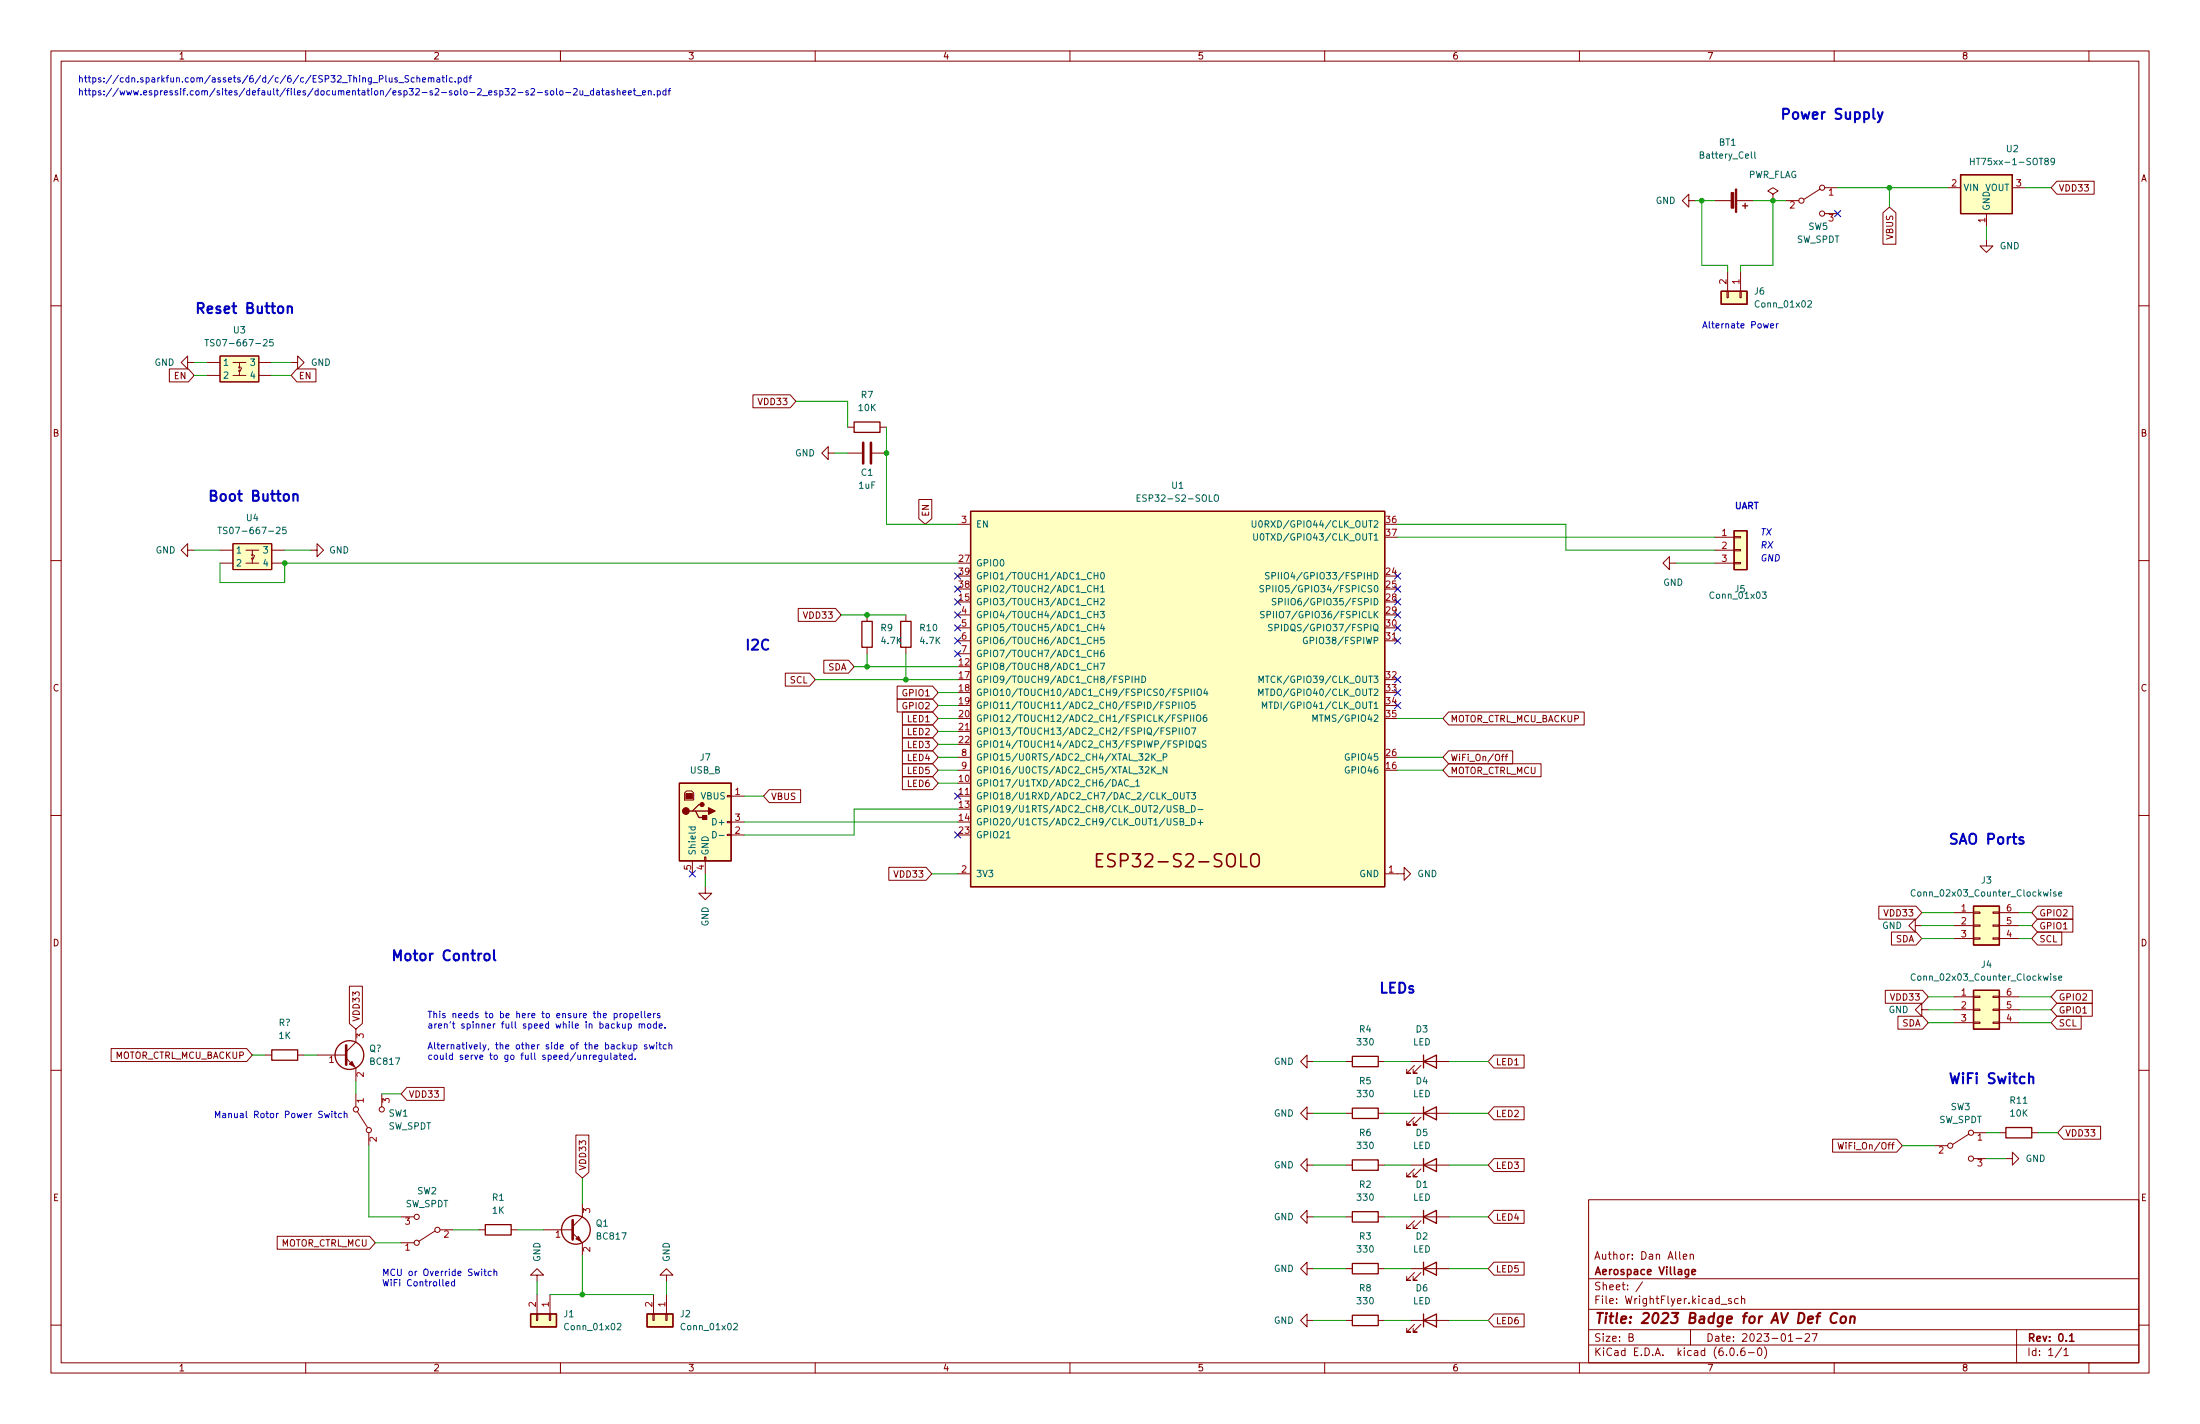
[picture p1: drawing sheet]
<svg xmlns="http://www.w3.org/2000/svg" width="432mm" height="279mm" viewBox="0 0 432 279" stroke-linecap="round" stroke-linejoin="round" font-family="sans-serif">
<g fill="none" stroke="#840000" stroke-width=".2">
<path d="M10 10h411.8v259.4h-411.8zM12 12h407.8v255.4h-407.8zM60 10v2M110 10v2M160 10v2M210 10v2M260 10v2M310 10v2M360 10v2M410 10v2M331.5 39.4v-1.3l-1.3 1.3 1.3 1.2v-1.2h1.2M336.5 39.4h3.4"/>
<path d="M340.9 39.4h3.3M348 38.1l1-.6-1-.7-1 .7 1 .6v1.3M348 39.4h.1M350.5 39.4h2.6M357.3 37.1l-3.2 2M358.1 36.8h2.6M382.3 36.8h2.5M395 36.8h2.5M403.7 35.6h7.3v2.5h-7.3l-1.1-1.3zM10 60h2M339 57.2h.2v1.2h-.2zM339.1 53.3v3.9"/>
<path d="M341.5 57.2h.3v1.2h-.3zM341.6 53.3v3.9M358.1 41.9h2.6M369.6 41.8l1.2-1.2 1.3 1.2v6.1h-2.5zM389.9 47v1.3h1.3l-1.3 1.2-1.3-1.2h1.3M389.9 41.9v2.6M419.8 60h2M33.2 72.4h3.8l1.1 1.3-1.1 1.2h-3.8zM36.8 71.1v-1.2l-1.2 1.2 1.2 1.3v-1.3h1.3M40.6 73.7h2.6M40.6 71.1h2.6M43.2 69.9h7.6v5h-7.6z"/>
<path d="M45.7 73.7h2.6M45.7 71.1h2.6M47 72.9v.8M47 71.1v.8M47.4 72.1l-.2 .6M50.8 73.7h2.5M50.8 71.1h2.5M57.1 71.1h1.3v-1.2l1.3 1.2-1.3 1.3v-1.3M58.3 72.4h3.7v2.5h-3.7l-1.2-1.2zM147.8 77.5h7.3l1.1 1.2-1.1 1.3h-7.3zM162.6 88.9v-1.3l-1.3 1.3 1.3 1.3v-1.3h1.2M166.4 83.8h1.2"/>
<path d="M166.4 88.9h2.8M171.2 88.9h2.8M172.7 83.8h1.3M180.3 98h2.6v3.8l-1.3 1.1-1.3-1.1zM10 110h2M36.8 108v-1.3l-1.2 1.3 1.2 1.2v-1.2h1.3M43.2 110.5h2.5M43.2 108h2.5M45.7 106.7h7.6v5.1h-7.6zM48.3 110.5h2.5M48.3 108h2.5M49.5 109.8v.7"/>
<path d="M49.5 108v.8M50 109l-.3 .6M53.3 110.5h2.6M53.3 108h2.6M61 108h1.2v-1.3l1.3 1.3-1.3 1.2v-1.2M156.7 119.4h7.3l1.1 1.3-1.1 1.2h-7.3zM188 102.9h2.5M327.7 110.5v-1.3l-1.3 1.3 1.3 1.3v-1.3h1.2M336.5 110.5h3.9M336.5 108h3.9M336.5 105.4h3.9M340.4 110.4h1.2v.2h-1.2z"/>
<path d="M340.4 107.8h1.2v.3h-1.2zM340.4 105.3h1.2v.2h-1.2zM419.8 110h2M154.1 132.1h4.8l1.1 1.3-1.1 1.2h-4.8zM161.7 129.5h4.8l1.1 1.3-1.1 1.3h-4.8zM170.2 120.7v1.2M170.2 127v1.3M176.1 134.6h6.9l1.1 1.3-1.1 1.3h-6.9zM176.1 137.2h6.9l1.1 1.2-1.1 1.3h-6.9zM177.1 139.7h5.9l1.1 1.3-1.1 1.2h-5.9zM177.8 120.7v1.2M177.8 127v1.3"/>
<path d="M188 125.7h2.5M188 120.7h2.5M188 123.2h2.5M188 128.3h2.5M271.8 125.7h2.5M284.3 139.7h26.6v2.5h-26.6l-1.1-1.2zM10 160h2M134.7 155.2h1.1l.3 .4v1.4h-1.7v-1.4zM142.7 156.1h.8v.2h-.8zM143.5 156.2h2.5M151 154.9h6.1v2.6h-6.1l-1.1-1.3zM177.1 152.4h5.9l1.1 1.3-1.1 1.2h-5.9z"/>
<path d="M177.1 149.9h5.9l1.1 1.2-1.1 1.3h-5.9zM177.1 142.2h5.9l1.1 1.3-1.1 1.3h-5.9zM177.1 144.8h5.9l1.1 1.3-1.1 1.2h-5.9zM177.1 147.3h5.9l1.1 1.3-1.1 1.3h-5.9zM188 156.2h2.5M188 143.5h2.5M188 148.6h2.5M188 151.1h2.5M284.3 147.3h12.6v2.6h-12.6l-1.1-1.3zM284.3 149.9h18.2v2.5h-18.2l-1.1-1.3zM294.7 148.4h.5M295.2 148l-.3 .2v1.1"/>
<path d="M295.4 148.4h.5M295.9 148l-.3 .2v1.1M419.8 160h2M135.9 168.9v2.6M138.3 168.1h.3v.8h-.3zM138.4 174v1.3h1.3l-1.3 1.2-1.2-1.2h1.2M138.4 168.9v2.6M142.7 163.7h.8v.3h-.8zM142.7 161.2h.8v.2h-.8zM143.5 163.8h2.5M143.5 161.3h2.5M174.5 170.2h7.3l1.1 1.3-1.1 1.2h-7.3z"/>
<path d="M188 171.5h2.5M271.8 171.5h3.8v-1.3l1.3 1.3-1.3 1.2v-1.2M368.8 177.8h7.3l1.1 1.3-1.1 1.2h-7.3zM383.5 179.1h3.8M387.3 178.9h1.3v.3h-1.3zM391.2 178.9h1.2v.3h-1.2zM392.4 179.1h3.8M399.9 177.8h6.9v2.5h-6.9l-1.1-1.2zM68.6 193.5h2.5v7.3l-1.3 1.1-1.2-1.1zM370 194.3h7.3l1.2 1.3-1.2 1.3h-7.3zM371.2 182.9h4.9l1.1 1.3-1.1 1.2h-4.9zM372.5 199.4h4.8l1.2 1.3-1.2 1.2h-4.8z"/>
<path d="M375.9 181.6v-1.3l-1.3 1.3 1.3 1.3v-1.3h1.3M377.2 198.1v-1.2l-1.3 1.2 1.3 1.3v-1.3h1.3M383.5 195.6h3.8M383.5 198.1h3.8M383.5 181.6h3.8M383.5 184.2h3.8M387.3 198h1.3v.2h-1.3zM387.3 195.5h1.3v.2h-1.3zM387.3 184h1.3v.3h-1.3zM387.3 181.5h1.3v.2h-1.3zM391.2 198h1.2v.2h-1.2zM391.2 195.5h1.2v.2h-1.2z"/>
<path d="M391.2 184h1.2v.3h-1.2zM391.2 181.5h1.2v.2h-1.2zM392.4 195.6h3.8M392.4 198.1h3.8M392.4 181.6h3.8M392.4 184.2h3.8M399.9 182.9h4.8v2.5h-4.8l-1.1-1.2zM399.9 180.3h6.9v2.6h-6.9l-1.1-1.3zM403.7 196.8h7v2.6h-7l-1.1-1.3zM403.7 194.3h7v2.6h-7l-1.1-1.3zM403.7 199.4h4.8v2.5h-4.8l-1.1-1.2zM10 210h2"/>
<path d="M21.8 205.7h26.6l1.1 1.3-1.1 1.3h-26.6zM52.1 207h1.2M58.4 207h1.3M62.2 207h5.7M67.9 207.6l1.9 2v2.5M69.8 201.9v2.6l-1.9 1.9M69.8 214.6v2.6M70.1 218.1l2 3.1M74.9 214.6v2.6M79.9 213.4h7.3v2.5h-7.3l-1.2-1.3zM256.5 218.4v-1.2l-1.2 1.2 1.2 1.3v-1.3h1.3M256.5 208.3v-1.3l-1.2 1.3 1.2 1.3v-1.3h1.3"/>
<path d="M264.2 208.3h1.2M264.2 218.4h1.2M270.5 208.3h1.3M270.5 218.4h1.3M276.9 208.3h7.6M276.9 218.4h7.6M277.6 219.2l-1.5 1.5h.8h-.8v-.7M277.6 209l-1.5 1.6h.8h-.8v-.8M278.9 219.2l-1.5 1.5h.7h-.7v-.7M278.9 209l-1.5 1.6h.7h-.7v-.8M293.2 207h5.9v2.6h-5.9l-1.1-1.3zM293.2 217.2h5.9v2.5h-5.9l-1.1-1.3z"/>
<path d="M383.5 200.7h3.8M387.3 200.5h1.3v.3h-1.3zM391.2 200.5h1.2v.3h-1.2zM392.4 200.7h3.8M419.8 210h2M72.4 222.3v2.5M78.7 238.8h2.6M113 222.7h2.6v7.3l-1.3 1.1-1.3-1.1zM114.3 236.2v2.6l-1.9 1.9M256.5 228.6v-1.3l-1.2 1.3 1.2 1.3v-1.3h1.3M256.5 238.8v-1.3l-1.2 1.3 1.2 1.2v-1.2h1.3M264.2 228.6h1.2"/>
<path d="M264.2 238.8h1.2M270.5 228.6h1.3M270.5 238.8h1.3M276.9 228.6h7.6M276.9 238.8h7.6M277.6 229.4l-1.5 1.5h.8h-.8v-.8M277.6 239.5l-1.5 1.5h.8h-.8v-.7M278.9 229.4l-1.5 1.5h.7h-.7v-.8M278.9 239.5l-1.5 1.5h.7h-.7v-.7M293.2 237.5h5.9v2.5h-5.9l-1.1-1.2zM293.2 227.3h5.9v2.6h-5.9l-1.1-1.3zM311.8 235.4h108v32h-108z"/>
<path d="M359.7 223.5h12.6l1.1 1.3-1.1 1.3h-12.6zM360.7 224.2l.4 1.3 .2-1 .2 1 .3-1.3M379.7 224.8h2.6M386.5 222.5l-3.2 2M387.3 222.3h2.6M387.3 227.3h2.6M392.4 222.3h1.3M393.7 227.3h1.3v-1.2l1.2 1.2-1.2 1.3v-1.3M398.8 222.3h1.2M405 221h7.3v2.5h-7.3l-1.1-1.2zM10 260h2M54.4 242.6h18.1l1.2 1.2-1.2 1.3h-18.1z"/>
<path d="M78.7 243.8h2.6M85.3 241.6l-3.1 2M86.4 241.3h2.5M94 241.3h1.2M100.3 241.3h1.3M105.3 257.8h.2v1.3h-.2zM105.4 250.2h1.3l-1.3-1.3-1.3 1.3h1.3v1.3M105.4 254v3.8M106.7 241.3h5.7M107.8 257.8h.3v1.3h-.3zM107.9 254v3.8M112.4 241.9l1.9 1.9v2.6"/>
<path d="M128.1 257.8h.3v1.3h-.3zM128.3 254v3.8M130.7 257.8h.2v1.3h-.2zM130.8 250.2h1.3l-1.3-1.3-1.3 1.3h1.3v1.3M130.8 254v3.8M256.5 259.1v-1.3l-1.2 1.3 1.2 1.3v-1.3h1.3M256.5 248.9v-1.2l-1.2 1.2 1.2 1.3v-1.3h1.3M264.2 259.1h1.2M264.2 248.9h1.2M270.5 259.1h1.3M270.5 248.9h1.3M276.9 259.1h7.6"/>
<path d="M276.9 248.9h7.6M277.6 259.8l-1.5 1.6h.8h-.8v-.8M277.6 249.7l-1.5 1.5h.8h-.8v-.8M278.9 259.8l-1.5 1.6h.7h-.7v-.8M278.9 249.7l-1.5 1.5h.7h-.7v-.8M293.2 257.8h5.9v2.6h-5.9l-1.1-1.3zM293.2 247.6h5.9v2.6h-5.9l-1.1-1.3zM311.8 256.9h108M311.8 250.9h108M322.4 251.5l-1.3 1.9M329.7 245.6v1.3l.2 .2M330.4 246.6l.7-.2-.1-.3h-.4l-.2 .2v.7h.6"/>
<path d="M331.7 246.2l.2-.1h.4l.1 1M331.7 246.1v1M337.8 255.9h1.1M339.8 254.9l-.4-.1-.2 .2 .1 .2 .5 .2v.3h-.6M341.2 254.9l-.5-.1-.3 .3 .2 .6h.6M341.8 254.9l.2-.1 .4 .1v.9M341.8 254.3v1.5M419.8 260h2M60 267.4v2M110 267.4v2M160 267.4v2M210 267.4v2"/>
<path d="M260 267.4v2M310 267.4v2M311.8 263.9h108M311.8 260.9h108M319.7 262.4l.7-.1 .1-.2-.1-.4h-.7v1.5h.6l.3-.3a.39 .39 0 0 0-.4-.5M331.8 260.9v3M339.7 264.5h.2a.8 .8 0 0 1 .5 .7 .8 .8 0 0 1-.5 .8 1 1 0 0 1-.2-1.5zM341 265.8v.2M342.4 264.5a.59 .59 0 0 0-.7 .6v.6l.1 .2 .4 .1 .2-.2 .1-.5-.1-.2-.5-.1-.2 .3M343.2 265.4h1.1M345.1 264.6l.2-.1a.8 .8 0 0 1 .5 .7 .8 .8 0 0 1-.5 .8l-.2-.2-.2-.4zM346.3 264.3a1.72 1.72 0 0 1 0 2.2"/>
<path d="M351 263.2h.9M352.5 262.6h1.2M354.3 261.8l.6-.1 .3 .4-1 1.1h1M355.7 261.7h1l-.7 1.5M360 267.4v2M395.8 260.9v6.5M404.7 264.4l-1.3 1.9M405.1 264.9l.4-.4v1.5M405.1 266h.8M410 267.4v2"/>
<circle cx="353.6" cy="39.4" r=".51"/>
<circle cx="357.6" cy="36.8" r=".51"/>
<circle cx="357.6" cy="41.9" r=".51"/>
<circle cx="47" cy="72.8" r=".15"/>
<circle cx="47" cy="72.1" r=".15"/>
<circle cx="49.5" cy="109.6" r=".15"/>
<circle cx="49.5" cy="108.9" r=".15"/>
<circle cx="69.9" cy="217.7" r=".51"/>
<circle cx="74.9" cy="217.7" r=".51"/>
<circle cx="72.4" cy="221.7" r=".51"/>
<circle cx="81.8" cy="238.8" r=".51"/>
<circle cx="382.8" cy="224.8" r=".51"/>
<circle cx="386.8" cy="222.3" r=".51"/>
<circle cx="386.8" cy="227.3" r=".51"/>
<circle cx="81.8" cy="243.8" r=".51"/>
<circle cx="85.9" cy="241.3" r=".51"/>
</g>
<path d="M332.1 249.6l.7-.2-.1-.2-.4-.1-.2 .2v.7h.6M406.2 262.1l.4-.4v1.5M406.2 263.2h.9" fill="none" stroke="#840000" stroke-width=".3"/>
<path d="M357.3 257.6l-.4 .1-.1 .2-.2 1.7M360.6 257.8a.88 .88 0 0 0-1 0 .88 .88 0 0 0-.3 .9 .69 .69 0 0 0 .3 .8 .69 .69 0 0 0 .8-.1M361.4 258.5a.52 .52 0 0 1 .5-.2 .52 .52 0 0 1 .4 .4v.5a.55 .55 0 0 1-.6 .4 .55 .55 0 0 1-.5-.4zM363.2 258.5a.49 .49 0 0 1 .9 .1l-.2 1M363.2 258.3l-.1 1.3" fill="none" stroke="#840000" stroke-width=".4"/>
<g fill="#ffffc2" stroke="#ffffc2" stroke-width=".2">
<path d="M387.3 194.3h5.1v7.6h-5.1z"/>
<path d="M387.3 177.8h5.1v7.6h-5.1z"/>
<path d="M43.2 69.9h7.6v5h-7.6z"/>
<path d="M45.7 106.7h7.6v5.1h-7.6z"/>
<path d="M133.3 153.7h10.2v15.2h-10.2z"/>
<path d="M190.5 100.3h81.3v73.7h-81.3z"/>
<path d="M340.4 104.1h2.5v7.7h-2.5z"/>
<path d="M384.8 34.3h10.2v7.6h-10.2z"/>
<path d="M104.1 257.8h5.1v2.6h-5.1z"/>
<path d="M337.8 57.2h5.1v2.5h-5.1z"/>
<path d="M127 257.8h5.1v2.6h-5.1z"/>
</g>
<g fill="none" stroke="#840000" stroke-width=".25">
<path d="M342.5 39.9v1M384.8 34.3h10.2v7.6h-10.2zM337.8 57.2h5.1v2.5h-5.1zM342 40.4h1M167.6 82.8h5.1v2h-5.1zM190.5 100.3h81.3v73.7h-81.3zM340.4 104.1h2.5v7.7h-2.5zM169.2 121.9h2v5.1h-2zM176.8 121.9h2v5.1h-2zM133.3 153.7h10.2v15.2h-10.2zM135.9 159.1h.6l.7 1.3h1.2M136.5 159.1h2.6"/>
<path d="M137.8 157.9h-.6l-1.3 1.2h-.6M387.3 177.8h5.1v7.6h-5.1zM387.3 194.3h5.1v7.6h-5.1zM53.3 206h5.1v2h-5.1zM265.4 207.3h5.1v2h-5.1zM265.4 217.4h5.1v2.1h-5.1zM279.4 218.4l2.5-1.2v2.5zM279.4 208.3l2.5-1.3v2.6zM279.4 207v2.6M279.4 217.2v2.5M265.4 227.6h5.1v2h-5.1zM265.4 237.7h5.1v2.1h-5.1z"/>
<path d="M279.4 228.6l2.5-1.3v2.6zM279.4 238.8l2.5-1.3v2.5zM279.4 227.3v2.6M279.4 237.5v2.5M393.7 221.2h5.1v2.1h-5.1zM95.2 240.3h5.1v2h-5.1zM104.1 257.8h5.1v2.6h-5.1zM127 257.8h5.1v2.6h-5.1zM265.4 258.1h5.1v2h-5.1zM265.4 247.9h5.1v2h-5.1zM279.4 259.1l2.5-1.3v2.6zM279.4 248.9l2.5-1.2v2.5z"/>
<path d="M279.4 247.7v2.5M279.4 257.8v2.6"/>
<circle cx="68.6" cy="207" r="2.82"/>
<circle cx="113" cy="241.3" r="2.82"/>
</g>
<g fill="none" stroke="#006464" stroke-width=".2">
<path d="M344.4 29.8v1.1l.2 .2M386.7 31.1v1.2M386.7 31.7h.8M403.3 31.6l-.3 .2h-.3l-.2-.2 .1-.4 .4-.1 .3 .2-.1 .7-.2 .3h-.3M354.8 59.1l.5-.1 .3 .4-.8 .9h.8M40.2 66.6h.7M40.6 66.6v1.3M53.6 66.6h-.6l-.1 .6 .2-.1 .4 .1 .1 .1v.5l-.2 .1-.5-.1M223.2 97.7h.4M223.8 97.1h-.6v1.3h.6M238.5 97.2l.1-.1a.43 .43 0 0 1 .6 .4v.4a.42 .42 0 0 1-.5 .5 .42 .42 0 0 1-.4-.5zM42.8 103.4h.7"/>
<path d="M43.1 103.4v1.3M56.1 103.4h-.6v.6l.1-.1 .5 .1 .1 .2-.1 .4-.2 .1-.4-.1M214.8 118h.7M214.8 114.9v1.2M214.8 115.5h.7M214.8 112.9h.7M215.5 112.3v1.3M215.5 114.9v1.2M215.5 117.4v1.3M215.5 120v1.2M216 120h.8l-.5 .4 .4 .2v.5l-.2 .1-.5-.1M216 117.5l.5-.1 .3 .4-.8 .9h.8"/>
<path d="M216 115.2l.4-.3v1.2M216 116.1h.8M216.1 112.5l.2-.2a.68 .68 0 0 1 .5 .7 .68 .68 0 0 1-.5 .6l-.3-.5zM245.8 102.2v1l.2 .2h.4l.1-.2v-1M246.1 104.7v1l.2 .3 .4-.1 .1-.2v-1M247.2 102.3l.1-.1a.68 .68 0 0 1 .5 .6 .68 .68 0 0 1-.5 .6l-.3-.4zM247.5 104.8l.1-.1a.68 .68 0 0 1 .5 .6 .68 .68 0 0 1-.5 .7l-.3-.5zM248 114.9h-.5l-.2 .1v.4l.6 .2 .1 .3-.2 .2h-.5M248.6 115.5h.6v-.5l-.6-.1v1.2M249.1 112.4l-.5-.1-.2 .2v.3l.6 .3 .1 .3-.2 .2-.5-.1M249.6 113l.6-.1 .1-.4-.7-.2v1.3M250.4 117.5l-.5-.1-.1 .1v.4l.5 .2 .1 .3-.2 .3-.5-.1"/>
<path d="M251 118.1l.6-.1v-.5l-.6-.1v1.3M345.9 116.1h.8l-.5 .5 .4 .1v.6l-.2 .1-.5-.1M214.8 130.7h.7M214.8 120.6h.7M214.8 123.1h.7M214.8 125.6h.7M214.8 128.2h.7M215.5 122.5v1.3M215.5 125v1.3M215.5 127.6v1.2M215.5 130.1v1.3M216 130.1h.8l-.5 1.3"/>
<path d="M216.3 122.4l-.3 .9h.8M216.6 127.6h-.3l-.2 .3-.1 .7 .3 .2 .4-.1 .1-.4-.2-.2h-.3l-.3 .2M216.6 122.9v.9M216.7 125h-.6l-.1 .6 .2-.1 .4 .1 .2 .2-.1 .4-.2 .1-.5-.1M222.2 132.7v1.2M222.8 132.7v1.2M222.8 133.3h.7M223.5 132.7v1.2M224.1 132.7a.64 .64 0 0 1 .8 .6 .64 .64 0 0 1-.8 .6zM230.1 138.4l.6-.1 .1-.4-.7-.2v1.3M231.4 137.7v1.3M232 137.7v1.3"/>
<path d="M232.5 135.9l.6-.1 .1-.5-.7-.1v1.3M232.6 137.9l.2-.2a.43 .43 0 0 1 .6 .5v.4a.42 .42 0 0 1-.4 .4 .42 .42 0 0 1-.5-.4zM233.8 135.2v1.3M234.4 135.2v1.3M234.5 137.7h-.6v.6l.1-.1 .5 .1 .1 .2-.1 .4-.2 .1-.4-.1M235.1 135.3l.2-.1a.43 .43 0 0 1 .5 .4v.4a.42 .42 0 0 1-.4 .5 .42 .42 0 0 1-.4-.5zM236.6 135.1l-.3 .9h.8M236.9 135.6v.9M247 136.5v-1.3l.5 .9 .4-.9v1.3M247.1 133.9v-1.2l.4 .9 .4-.9v1.2M247.8 139v-1.3l.4 .9 .4-.9v1.3M248.1 120h-.5l-.1 .1v.3l.5 .3 .1 .3-.2 .2h-.5"/>
<path d="M248.3 135.2h.7M248.4 132.7h.7M248.7 120.6h.6v-.5l-.6-.1v1.2M249 137.7h.8M249.7 122.6l-.5-.1-.2 .1v.4l.6 .2 .1 .3-.2 .3-.5-.1M250.2 123.2l.7-.1v-.5l-.7-.1v1.3M256.5 125.1a.59 .59 0 0 0-.7 .6 .59 .59 0 0 0 .7 .5l.1-.4h-.2M221.5 153.1a.6 .6 0 0 0-.9 .4 .6 .6 0 0 0 .6 .7l.3-.1M221.7 154.4h1M222.9 153.3l.4-.3v1.2M222.9 154.2h.7M226.1 147.9v1.3"/>
<path d="M226.1 150.4v1.3M226.2 148.4l.6 .8M226.2 151l.6 .7M226.8 147.9l-.7 .7M226.8 150.4l-.7 .8M227 149.3h1M227 151.8h1M228.3 148.6l.6-.1 .1-.5-.7-.1v1.3M229 150.4v1.3l-.7-1.3v1.3M230.2 143.5l.6-.1v-.5l-.6-.1v1.3M230.4 155.7l.2-.2a.43 .43 0 0 1 .5 .4v.5a.42 .42 0 0 1-.4 .4 .42 .42 0 0 1-.4-.4zM231.1 158.1h-.5l-.2 .1v.3l.6 .3 .1 .3-.3 .2h-.4"/>
<path d="M231.4 142.8v1.3M231.6 158.7l.6-.1v-.4l-.6-.1v1.2h.5l.3-.4-.3-.2M231.7 155.5v1l.2 .3 .4-.1 .1-.2v-1M232.1 142.8v1.3M232.4 140.9h.6l.1-.5-.7-.1v1.2M232.6 159.4h1M232.8 142.9l.1-.1a.43 .43 0 0 1 .5 .4v.5a.42 .42 0 0 1-.4 .4 .42 .42 0 0 1-.4-.4zM232.8 155.5h.8M232.8 145.4v1.2M233.2 155.5v1.3M233.4 145.4a.64 .64 0 0 1 .8 .6 .64 .64 0 0 1-.8 .6zM233.7 140.3v1.2"/>
<path d="M233.9 155.5h.8l-.5 .5 .4 .1v.6l-.2 .1-.5-.1M233.9 158.1a.64 .64 0 0 1 .7 .6 .64 .64 0 0 1-.7 .6zM233.9 142.8h.8l-.5 1.3M234.3 140.3v1.2M234.8 145.4h.2a.43 .43 0 0 1 .5 .4v.4a.42 .42 0 0 1-.4 .4 .42 .42 0 0 1-.4-.4zM234.9 140.5l.2-.2a.43 .43 0 0 1 .6 .4v.4a.42 .42 0 0 1-.4 .5 .42 .42 0 0 1-.5-.5zM234.9 146.3l.7 .4M235.1 158.8h1M236.7 145.4h-.5l-.2 .1v.3l.6 .3 .1 .3-.2 .2h-.5M236.8 140.3h-.4l-.2 .3v.7l.2 .2 .4-.1 .1-.4-.1-.2h-.4l-.2 .2M257.7 141.5v-1.2l.4 .9 .4-.9v1.2M135.2 162.3h1.3"/>
<path d="M135.7 162.3l-.1 .3 .3 .3 .5-.2v-.4M139.9 163.1a.64 .64 0 0 1 .7 .7 .64 .64 0 0 1-.7 .6zM141.1 163.9h1M197.5 164.4h.7M231.6 161.2l.6-.1v-.4l-.6-.1v1.3h.5l.3-.5-.3-.2M232.6 162h1M233.9 160.6a.64 .64 0 0 1 .7 .6 .64 .64 0 0 1-.7 .7zM235.1 161.4h1M235.6 160.9v1M375.9 174.7a.6 .6 0 0 0-.8 .4 .6 .6 0 0 0 .5 .7l.3-.1M403.5 175h-.3l-.2 .2 .1 .2 .4 .1v.3h-.5M404.1 175.4l.6-.1-.1-.3h-.3l-.2 .2v.6h.5"/>
<path d="M375.9 191.2a.6 .6 0 0 0-.8 .4 .6 .6 0 0 0 .5 .7l.3-.1M403.5 191.6l-.3-.1-.2 .2 .1 .2 .4 .1v.3h-.5M404.1 191.9l.6-.1-.1-.2-.3-.1-.2 .2v.6h.5M121.2 259.8l.4-.1 .3 .3-.8 .9h.8M144 259.8l.5-.1 .2 .3-.7 .9h.7"/>
</g>
<g fill="#840000" stroke="#840000" stroke-width=".25">
<path d="M139.1 158.5l1.2 .6-1.2 .7z"/>
<path d="M137.9 160h.8v.8h-.8z"/>
<circle cx="134.6" cy="159.1" r=".63"/>
<circle cx="137.8" cy="157.9" r=".38"/>
</g>
<g fill="#840000" stroke="#840000" stroke-width=".2">
<path d="M134.6 155.7h1.3v1h-1.3z"/>
<path d="M68.6 208.8l.5-.5 .5 1z"/>
<path d="M340.6 37.1h.3v4.6h-.3z"/>
<path d="M339.8 37.8h.5v3h-.5z"/>
<path d="M113 243.1l.5-.5 .5 1z"/>
</g>
<path d="M215.2 168.7h.9M216.4 167.5h-1.2v2.6h1.2M245.6 167.9a.85 .85 0 0 1 1-.4 .85 .85 0 0 1 .6 .9v.8a.85 .85 0 0 1-.9 .9 .85 .85 0 0 1-.8-.9z" fill="none" stroke="#840000" stroke-width=".32"/>
<path d="M169.4 86.9v4M170.9 86.9v4M67.9 205.1v3.8M112.4 239.4v3.8" fill="none" stroke="#840000" stroke-width=".51"/>
<g fill="none" stroke="#0000c2" stroke-width=".2">
<path d="M75.7 14.8v1.1l.2 .2M76.4 15.3l.1 .7 .3 .1 .1-.1M76.9 15.3v.8M78 15.3h-.3l-.2 .1v.2l.5 .1v.3h-.5M78.3 16.2h.9M80.2 14.9l-.5-.1-.2 .3 .1 .3 .5 .2v.4l-.1 .1-.5-.1M81.3 15.3h-.4l-.2 .2 .1 .5h.5M81.8 15.4l.2-.1h.3l.1 .8M81.8 14.8v1.3M82.9 15.7l.6-.1v-.3h-.4l-.2 .1 .1 .6h.5M84.1 15.4l.2-.1h.3v.8M84.1 15.3v.8"/>
<path d="M84.6 15.4l.2-.1h.3l.1 .8M85.8 15.3h.5v.8M86.3 15.6h-.4l-.2 .2 .2 .3 .4-.1M86.7 15.3h.5M86.9 14.8v1.1l.3 .2M87.6 14.8v.2M87.6 15.3v.8M88.8 15.3h-.4l-.2 .2 .1 .5h.5M89.3 16v.1M89.9 15.3h.4l.2 .2-.1 .5h-.5M89.9 15.3v1.2M91.6 15.3h-.3l-.3 .2 .2 .5h.4"/>
<path d="M91.6 14.8v1.3M92.1 15.3h.4M92.5 14.8l-.3 .2v1.1M104.2 17.5l.5-.1 .2 .3-.7 .9h.7M105.5 18.2h1M107.5 17.9l-.3-.1-.2 .2 .1 .2 .4 .1v.3h-.5M108.1 17.9l.3-.1 .3 .2v.4l-.3 .2h-.3l-.1-.2zM109.2 17.4v1.1l.2 .1M110 17.9l.3-.1 .2 .2v.4l-.2 .2-.5-.2zM111.1 18.2h.9M112.6 17.5l.4-.1 .3 .3-.8 .9h.8M113.8 17.8l.1 .8h.3l.2-.1"/>
<path d="M114.4 17.8v.8M114.7 18.8h.9M116.5 17.9l-.4-.1-.2 .2 .1 .6h.5M116.5 17.4v1.2M117.1 17.9h.5v.7M117.6 18.1l-.4 .1-.2 .1 .2 .3h.4M118.1 17.8h.4M118.2 17.4v1.1l.3 .1M119 17.9h.5v.7M119.5 18.1l-.4 .1-.2 .1 .2 .3h.4M120.5 17.9l-.3-.1-.1 .2v.2l.4 .1v.3h-.4M121.1 17.9l.2-.1 .3 .1 .1 .7"/>
<path d="M121.1 17.4v1.2M122.2 18.2l.6-.1v-.2l-.4-.1-.2 .2 .1 .6h.5M123.3 18.2l.6-.1v-.2l-.4-.1-.2 .2 .1 .6h.5M124.3 17.8h.5M124.5 17.4v1.1l.3 .1M124.9 18.8h1M126.1 18.2l.6-.1v-.2l-.4-.1-.2 .2 .1 .6h.5M127.3 17.9l.1-.1 .3 .1 .1 .7M127.3 17.8v.8M128.4 18.5v.1M129 17.9l.4-.1 .2 .2-.1 .6h-.5M129 17.8v1.3"/>
<path d="M130.7 17.9l-.4-.1-.2 .2 .1 .6h.5M130.7 17.4v1.2M131.1 17.8h.5M131.6 17.4l-.3 .2v1M347.5 63.9l.6-.1v-.2l-.4-.1-.2 .2 .1 .6h.5M348.7 63.5v.9M349 63.5l-.3 .3M120.5 198.9l.4-.1 .2 .3-.1 .5h-.5M121.7 198.8v.9M122.1 198.8l-.4 .3M122.5 198.9l.3-.1 .3 .3v.3l-.3 .3-.4-.3zM123.6 198.9l.4-.1 .2 .3-.1 .5h-.5"/>
<path d="M123.6 198.8v1.3M124.7 199.3l.6-.2v-.2l-.4-.1-.2 .2 .1 .6h.5M125.9 198.4v1.1l.1 .2M126.5 198.4v1.1l.2 .2M127.1 199.3l.6-.2v-.2l-.4-.1-.2 .2 .1 .6h.5M128.3 198.8v.9M128.6 198.8l-.3 .3M129.5 198.9l-.3-.1-.2 .2 .1 .2 .4 .1v.3h-.5M63.7 218.5l.2 .8 .3-.6 .2 .6 .3-.8M65.1 218v.2M65.1 218.5v.8M65.6 218.5h.5"/>
<path d="M65.8 218v1.1l.3 .2M67 218.5h-.3l-.3 .2 .1 .5h.5M67.6 218.6l.5-.1v.8M67.6 218v1.3M116.4 207.4l.6-.1v-.2l-.4-.1-.2 .2 .1 .6h.5M118.1 207v1.1l-.2 .2-.3-.1M118.1 207.1l-.3-.1-.3 .3 .1 .5h.5M118.7 207l.1 .8 .5-.1M119.3 207v.9M119.9 206.6v1.1l.2 .2M120.5 207.1h.5l.1 .8M121.1 207.3l-.4 .1-.2 .2 .2 .3 .4-.1"/>
<path d="M121.1 200.5v1.2M121.3 201.3l.3 .4M121.5 207h.5M121.6 200.9l-.5 .5M121.7 206.6v1.1l.3 .2M122.2 200.9v.8l.5-.1M122.2 204.6v1.2M122.4 207.4l.6-.1-.1-.2-.4-.1-.1 .2v.6h.5M122.4 205.3l.3 .5M122.7 200.9v.8M122.7 205l-.5 .5M123.3 205v.8l.5-.1"/>
<path d="M123.3 200.9h.4l.2 .2-.1 .6h-.5M123.3 200.9v1.3M123.8 205v.8M124.1 207.1l-.4-.1-.3 .3 .2 .5h.5M124.1 206.6v1.3M124.4 205h.4l.2 .2-.1 .6h-.5M124.4 205v1.2M124.7 207.7v.2M125.4 201l.5-.1 .1 .8M125.4 200.9v.8M126 201.1l.2-.2h.3v.8M127 205h-.3l-.2 .2v.1l.5 .2v.3h-.5"/>
<path d="M127.2 200.9h.3l.2 .2v.4l-.2 .2-.4-.2zM127.4 205l.3 .8 .2-.6 .3 .6 .2-.8M128.8 200.9h-.3l-.3 .2 .1 .6h.5M128.8 200.5v1.2M128.9 204.6v.1M128.9 205v.8M129.3 205h.5M129.4 201.3l.6-.1-.1-.3h-.3l-.2 .2v.6h.5M129.5 204.6v1l.3 .2M130.5 201.6v.1M130.8 205h-.4l-.2 .2 .1 .6h.5M131.3 205.1l.5-.1 .1 .8"/>
<path d="M131.3 204.6v1.2M87.5 251.9l.6-.1v-.3h-.4l-.2 .2 .1 .6h.5M89.2 251.5h-.3l-.3 .2 .1 .6h.5M89.2 251.1v1.2M94.5 249v.1M94.5 249.4v.9M95 249.4h.4M95.1 249v1.1l.3 .2M96.4 249.5l-.3-.1-.3 .3 .1 .5h.5M97 249.5h.4l.1 .8M97 249v1.3"/>
</g>
<path d="M368.6 22l.4 1.3M369.5 22l-.7 1.8-.2 .2M56.5 60.3a.5 .5 0 0 1 .8 .1v1M56.5 60.1v1.3M57.6 97.1a.5 .5 0 0 1 .8 .1v1.1M57.6 96.9v1.4M397.1 164.3l-.5-.1-.3 .3 .1 .3 .7 .2v.5h-.8M77.3 188.4v-2l.7 1.5 .7-1.5v2M398.2 211.4a.5 .5 0 0 1 .9 .1v1.1" fill="none" stroke="#0000c2" stroke-width=".4"/>
<g fill="none" stroke="#009600" stroke-width=".2">
<path d="M332.7 39.4h3.8M334 39.4v12.7h5.1v1.2M344.2 39.4h6.3M348 39.4v12.7h-6.4v1.2M360.7 36.8h21.6M370.8 36.8v3.8M397.5 36.8h5.1M389.9 44.5v2.5M38.1 73.7h2.5M38.1 71.1h2.5M53.3 73.7h3.8M53.3 71.1h3.8"/>
<path d="M156.2 78.7h10.2v5.1M163.8 88.9h2.6M174 83.8v19.1h14M38.1 108h5.1M43.2 110.5v3.8h12.7v-3.8h132.1M55.9 108h5.1M274.3 102.9h33v5.1h29.2M274.3 105.4h62.2M328.9 110.5h7.6M160 133.4h28M165.1 120.7h12.7M167.6 130.8h20.4"/>
<path d="M170.2 128.3v2.5M177.8 128.3v5.1M184.1 135.9h3.9M184.1 138.4h3.9M146 156.2h3.9M184.1 146.1h3.9M184.1 141h3.9M184.1 148.6h3.9M184.1 143.5h3.9M184.1 153.7h3.9M184.1 151.1h3.9M188 158.8h-20.4v5h-21.6"/>
<path d="M274.3 141h8.9M274.3 148.6h8.9M274.3 151.1h8.9M138.4 171.5v2.5M146 161.3h42M182.9 171.5h5.1M377.2 179.1h6.3M396.2 179.1h2.6M377.2 184.2h6.3M377.2 181.6h6.3M378.5 195.6h5M378.5 198.1h5"/>
<path d="M396.2 184.2h2.6M396.2 181.6h2.6M396.2 195.6h6.4M396.2 198.1h6.4M49.5 207h2.6M59.7 207h2.5M69.8 212.1v2.5M74.9 214.6h3.8M257.8 208.3h6.4M257.8 218.4h6.4M271.8 208.3h5.1M271.8 218.4h5.1"/>
<path d="M284.5 208.3h7.6M284.5 218.4h7.6M378.5 200.7h5M396.2 200.7h6.4M72.4 224.8v14h6.3M114.3 231.1v5.1M257.8 238.8h6.4M257.8 228.6h6.4M271.8 238.8h5.1M271.8 228.6h5.1M284.5 238.8h7.6M284.5 228.6h7.6"/>
<path d="M373.4 224.8h6.3M389.9 222.3h2.5M389.9 227.3h3.8M400 222.3h3.9M73.7 243.8h5M88.9 241.3h5.1M101.6 241.3h5.1M105.4 251.5v2.5M107.9 254h20.4M114.3 246.4v7.6M130.8 251.5v2.5M257.8 248.9h6.4"/>
<path d="M257.8 259.1h6.4M271.8 248.9h5.1M271.8 259.1h5.1M284.5 248.9h7.6M284.5 259.1h7.6"/>
</g>
<g fill="none" stroke="#000084" stroke-width=".2">
<path d="M360.1 41.3l1.2 1.2M361.3 41.3l-1.2 1.2M187.4 117.5l1.2 1.2M187.4 115l1.2 1.2M187.4 112.4l1.2 1.2M188.6 117.5l-1.2 1.2M188.6 115l-1.2 1.2M188.6 112.4l-1.2 1.2M273.7 117.5l1.2 1.2M273.7 112.4l1.2 1.2M273.7 115l1.2 1.2M274.9 117.5l-1.2 1.2"/>
<path d="M274.9 112.4l-1.2 1.2M274.9 115l-1.2 1.2M187.4 122.6l1.2 1.2M187.4 125.1l1.2 1.2M187.4 127.7l1.2 1.2M187.4 120l1.2 1.3M188.6 122.6l-1.2 1.2M188.6 125.1l-1.2 1.2M188.6 127.7l-1.2 1.2M188.6 120l-1.2 1.3M273.7 125.1l1.2 1.2M273.7 132.7l1.2 1.3"/>
<path d="M273.7 135.3l1.2 1.2M273.7 137.8l1.2 1.2M273.7 120l1.2 1.3M273.7 122.6l1.2 1.2M274.9 125.1l-1.2 1.2M274.9 132.7l-1.2 1.3M274.9 135.3l-1.2 1.2M274.9 137.8l-1.2 1.2M274.9 120l-1.2 1.3M274.9 122.6l-1.2 1.2M187.4 155.6l1.2 1.2M188.6 155.6l-1.2 1.2"/>
<path d="M135.3 170.8l1.2 1.3M136.5 170.8l-1.2 1.3M187.4 163.2l1.2 1.2M188.6 163.2l-1.2 1.2"/>
</g>
<g fill="#009600" stroke="#009600" stroke-width=".2">
<circle cx="114.3" cy="254" r=".46"/>
<circle cx="174" cy="88.9" r=".46"/>
<circle cx="334" cy="39.4" r=".46"/>
<circle cx="370.8" cy="36.8" r=".46"/>
<circle cx="348" cy="39.4" r=".46"/>
<circle cx="170.2" cy="120.7" r=".46"/>
<circle cx="170.2" cy="130.8" r=".46"/>
<circle cx="177.8" cy="133.4" r=".46"/>
<circle cx="55.9" cy="110.5" r=".46"/>
</g>
<text font-size="3.5" fill="#840000" x="217.3" y="170.2">ESP32-S2-SOLO</text>
<g font-size="2.8" fill="#0000c2">
<text x="349.2" y="23.4">Power Supply</text>
<text x="38.1" y="61.5">Reset Button</text>
<text x="40.6" y="98.4">Boot Button</text>
<text x="146" y="127.6">I2C</text>
<text x="382.3" y="165.7">SAO Ports</text>
<text x="79.4" y="188.5">Motor Control</text>
<text x="270.5" y="194.9">LEDs</text>
<text x="382.3" y="212.7">WiFi Switch</text>
</g>
<text font-size="2.8" fill="#840000" x="312.8" y="259.7">Title: 2023 Badge for AV Def Con</text>
<g font-size="2.1" fill="#840000">
<text x="312.8" y="250.2">Aerospace Village</text>
<text x="312.8" y="247.1">Author: Dan Allen</text>
<text x="312.8" y="255.9">File: WrightFlyer.kicad_sch</text>
<text x="312.8" y="253.2">Sheet: /</text>
<text x="312.8" y="263.2">Size: B</text>
<text x="334.8" y="263.2">Date: 2023-01-27</text>
<text x="397.8" y="263.2">Rev: 0.1</text>
<text x="312.8" y="266">KiCad E.D.A. kicad (6.0.6-0)</text>
<text x="397.8" y="266">Id: 1/1</text>
</g>
<g font-size="1.8" fill="#840000">
<text x="35" y="11.7">1</text>
<text x="85" y="11.7">2</text>
<text x="135" y="11.7">3</text>
<text x="185" y="11.7">4</text>
<text x="235" y="11.7">5</text>
<text x="285" y="11.7">6</text>
<text x="335" y="11.7">7</text>
<text x="385" y="11.7">8</text>
<text x="10.3" y="35.6">A</text>
<text x="420.1" y="35.6">A</text>
<text x="404" y="37.6">VDD33</text>
<text x="371.6" y="47" transform="rotate(-90 371.6 47)">VBUS</text>
<text x="34.2" y="74.4">EN</text>
<text x="58.6" y="74.4">EN</text>
<text x="149.1" y="79.5">VDD33</text>
<text x="10.3" y="85.7">B</text>
<text x="420.1" y="85.7">B</text>
<text x="182.3" y="101.4" transform="rotate(-90 182.3 101.4)">EN</text>
<text x="158" y="121.4">VDD33</text>
<text x="162.5" y="131.5">SDA</text>
<text x="10.3" y="135.6">C</text>
<text x="155.1" y="134.1">SCL</text>
<text x="177.3" y="136.6">GPIO1</text>
<text x="420.1" y="135.6">C</text>
<text x="177.3" y="139.2">GPIO2</text>
<text x="178.2" y="141.7">LED1</text>
<text x="284.6" y="141.7">MOTOR_CTRL_MCU_BACKUP</text>
<text x="178.2" y="144.2">LED2</text>
<text x="178.2" y="146.8">LED3</text>
<text x="178.2" y="149.3">LED4</text>
<text x="284.6" y="149.3">WiFi_On/Off</text>
<text x="178.2" y="154.4">LED6</text>
<text x="178.2" y="151.9">LED5</text>
<text x="284.6" y="151.9">MOTOR_CTRL_MCU</text>
<text x="151.3" y="156.9">VBUS</text>
<text x="175.8" y="172.2">VDD33</text>
<text x="370.1" y="179.8">VDD33</text>
<text x="400.2" y="179.8">GPIO2</text>
<text x="10.3" y="185.7">D</text>
<text x="372" y="184.9">SDA</text>
<text x="400.2" y="184.9">SCL</text>
<text x="400.2" y="182.3">GPIO1</text>
<text x="420.1" y="185.7">D</text>
<text x="371.3" y="196.3">VDD33</text>
<text x="404" y="196.3">GPIO2</text>
<text x="70.6" y="200.5" transform="rotate(-90 70.6 200.5)">VDD33</text>
<text x="373.3" y="201.4">SDA</text>
<text x="404" y="198.8">GPIO1</text>
<text x="404" y="201.4">SCL</text>
<text x="22.3" y="207.7">MOTOR_CTRL_MCU_BACKUP</text>
<text x="293.5" y="209">LED1</text>
<text x="80.2" y="215.4">VDD33</text>
<text x="293.5" y="219.2">LED2</text>
<text x="361.7" y="225.5">WiFi_On/Off</text>
<text x="405.3" y="223">VDD33</text>
<text x="115" y="229.7" transform="rotate(-90 115 229.7)">VDD33</text>
<text x="293.5" y="229.3">LED3</text>
<text x="10.4" y="235.7">E</text>
<text x="293.5" y="239.5">LED4</text>
<text x="420.2" y="235.7">E</text>
<text x="54.9" y="244.6">MOTOR_CTRL_MCU</text>
<text x="293.5" y="249.6">LED5</text>
<text x="293.5" y="259.8">LED6</text>
<text x="35" y="269.1">1</text>
<text x="85" y="269.1">2</text>
<text x="135" y="269.1">3</text>
<text x="185" y="269.1">4</text>
<text x="235" y="269.1">5</text>
<text x="285" y="269.1">6</text>
<text x="335" y="269.1">7</text>
<text x="385" y="269.1">8</text>
</g>
<g font-size="1.8" fill="#0000c2">
<text x="15.2" y="16.2">https://cdn.sparkfun.com/assets/6/d/c/6/c/ESP32_Thing_Plus_Schematic.pdf</text>
<text x="15.2" y="18.7">https://www.espressif.com/sites/default/files/documentation/esp32-s2-solo-2_esp32-s2-solo-2u_datasheet_en.pdf</text>
<text x="334" y="64.4">Alternate Power</text>
<text x="340.4" y="99.9">UART</text>
<text x="345.4" y="105.1">TX</text>
<text x="345.4" y="107.6">RX</text>
<text x="345.4" y="110.1">GND</text>
<text x="83.8" y="199.8">This needs to be here to ensure the propellers</text>
<text x="83.8" y="201.8">aren't spinner full speed while in backup mode.</text>
<text x="83.8" y="205.9">Alternatively, the other side of the backup switch</text>
<text x="83.8" y="207.9">could serve to go full speed/unregulated.</text>
<text x="41.9" y="219.4">Manual Rotor Power Switch</text>
<text x="74.9" y="250.3">MCU or Override Switch</text>
<text x="74.9" y="252.4">WiFi Controlled</text>
</g>
<g font-size="1.8" fill="#006464">
<text x="337.4" y="28.6">BT1</text>
<text x="393.8" y="29.8">U2</text>
<text x="333.9" y="31.1">Battery_Cell</text>
<text x="343" y="34.9">PWR_FLAG</text>
<text x="387.9" y="32.4">HT75xx-1-SOT89</text>
<text x="324.9" y="40">GND</text>
<text x="385.3" y="37.5">VIN</text>
<text x="389.5" y="37.5">VOUT</text>
<text x="390.5" y="41.4" transform="rotate(-90 390.5 41.4)">GND</text>
<text x="352.6" y="47.6">SW_SPDT</text>
<text x="355" y="45.1">SW5</text>
<text x="392.5" y="48.9">GND</text>
<text x="344.4" y="57.8">J6</text>
<text x="45.9" y="65.4">U3</text>
<text x="344.8" y="60.3">Conn_01x02</text>
<text x="30.3" y="71.8">GND</text>
<text x="41.8" y="67.9">TS07-667-25</text>
<text x="43.7" y="71.8">1</text>
<text x="49.3" y="71.8">3</text>
<text x="61" y="71.8">GND</text>
<text x="43.7" y="74.3">2</text>
<text x="49.3" y="74.3">4</text>
<text x="168.6" y="80.6">10K</text>
<text x="169" y="78.1">R7</text>
<text x="156" y="89.5">GND</text>
<text x="168.6" y="95.9">1uF</text>
<text x="169" y="93.3">C1</text>
<text x="230" y="95.9">U1</text>
<text x="224.2" y="98.4">ESP32-S2-SOLO</text>
<text x="44.4" y="104.8">TS07-667-25</text>
<text x="48.4" y="102.2">U4</text>
<text x="191.5" y="103.5">EN</text>
<text x="248.1" y="103.5">U0RXD/GPIO44/CLK_OUT2</text>
<text x="248.3" y="106">U0TXD/GPIO43/CLK_OUT1</text>
<text x="30.5" y="108.6">GND</text>
<text x="46.2" y="108.6">1</text>
<text x="46.2" y="111.1">2</text>
<text x="51.8" y="108.6">3</text>
<text x="51.8" y="111.1">4</text>
<text x="64.6" y="108.6">GND</text>
<text x="191.5" y="111.1">GPIO0</text>
<text x="191.5" y="113.7">GPIO1/TOUCH1/ADC1_CH0</text>
<text x="251.2" y="113.7">SPIIO4/GPIO33/FSPIHD</text>
<text x="191.5" y="118.7">GPIO3/TOUCH3/ADC1_CH2</text>
<text x="191.5" y="116.2">GPIO2/TOUCH2/ADC1_CH1</text>
<text x="250.3" y="116.2">SPIIO5/GPIO34/FSPICS0</text>
<text x="252.5" y="118.7">SPIIO6/GPIO35/FSPID</text>
<text x="326.4" y="114.9">GND</text>
<text x="335.9" y="117.5">Conn_01x03</text>
<text x="340.5" y="116.2">J5</text>
<text x="172.9" y="123.8">R9</text>
<text x="180.6" y="123.8">R10</text>
<text x="191.5" y="121.3">GPIO4/TOUCH4/ADC1_CH3</text>
<text x="191.5" y="123.8">GPIO5/TOUCH5/ADC1_CH4</text>
<text x="250.1" y="121.3">SPIIO7/GPIO36/FSPICLK</text>
<text x="251.4" y="123.8">SPIDQS/GPIO37/FSPIQ</text>
<text x="173.1" y="126.4">4.7K</text>
<text x="180.7" y="126.4">4.7K</text>
<text x="191.5" y="131.4">GPIO8/TOUCH8/ADC1_CH7</text>
<text x="191.5" y="126.4">GPIO6/TOUCH6/ADC1_CH5</text>
<text x="191.5" y="128.9">GPIO7/TOUCH7/ADC1_CH6</text>
<text x="257.1" y="126.4">GPIO38/FSPIWP</text>
<text x="191.5" y="134">GPIO9/TOUCH9/ADC1_CH8/FSPIHD</text>
<text x="191.5" y="136.5">GPIO10/TOUCH10/ADC1_CH9/FSPICS0/FSPIIO4</text>
<text x="248.8" y="136.5">MTDO/GPIO40/CLK_OUT2</text>
<text x="248.9" y="134">MTCK/GPIO39/CLK_OUT3</text>
<text x="191.5" y="139.1">GPIO11/TOUCH11/ADC2_CH0/FSPID/FSPIIO5</text>
<text x="191.5" y="141.6">GPIO12/TOUCH12/ADC2_CH1/FSPICLK/FSPIIO6</text>
<text x="249.7" y="139.1">MTDI/GPIO41/CLK_OUT1</text>
<text x="258.7" y="141.6">MTMS/GPIO42</text>
<text x="137.4" y="149.2">J7</text>
<text x="191.5" y="144.1">GPIO13/TOUCH13/ADC2_CH2/FSPIQ/FSPIIO7</text>
<text x="191.5" y="146.7">GPIO14/TOUCH14/ADC2_CH3/FSPIWP/FSPIDQS</text>
<text x="191.5" y="149.2">GPIO15/U0RTS/ADC2_CH4/XTAL_32K_P</text>
<text x="264.4" y="149.2">GPIO45</text>
<text x="135.4" y="151.8">USB_B</text>
<text x="191.5" y="154.3">GPIO17/U1TXD/ADC2_CH6/DAC_1</text>
<text x="191.5" y="151.8">GPIO16/U0CTS/ADC2_CH5/XTAL_32K_N</text>
<text x="264.4" y="151.8">GPIO46</text>
<text x="137.6" y="156.8">VBUS</text>
<text x="140.2" y="161.9">D+</text>
<text x="191.5" y="156.8">GPIO18/U1RXD/ADC2_CH7/DAC_2/CLK_OUT3</text>
<text x="191.5" y="159.4">GPIO19/U1RTS/ADC2_CH8/CLK_OUT2/USB_D-</text>
<text x="191.5" y="161.9">GPIO20/U1CTS/ADC2_CH9/CLK_OUT1/USB_D+</text>
<text x="136.5" y="167.9" transform="rotate(-90 136.5 167.9)">Shield</text>
<text x="139.1" y="167.9" transform="rotate(-90 139.1 167.9)">GND</text>
<text x="191.5" y="164.5">GPIO21</text>
<text x="191.5" y="172.1">3V3</text>
<text x="266.8" y="172.1">GND</text>
<text x="278.2" y="172.1">GND</text>
<text x="388.9" y="173.4">J3</text>
<text x="376" y="175.9">Conn_02x03_Counter_Clockwise</text>
<text x="139.1" y="181.8" transform="rotate(-90 139.1 181.8)">GND</text>
<text x="369.4" y="182.2">GND</text>
<text x="388.9" y="189.9">J4</text>
<text x="376" y="192.4">Conn_02x03_Counter_Clockwise</text>
<text x="54.7" y="201.3">R?</text>
<text x="54.7" y="203.8">1K</text>
<text x="266.8" y="202.6">R4</text>
<text x="278" y="202.6">D3</text>
<text x="370.7" y="198.8">GND</text>
<text x="72.5" y="206.4">Q?</text>
<text x="72.8" y="208.9">BC817</text>
<text x="250" y="208.9">GND</text>
<text x="266.5" y="205.1">330</text>
<text x="277.3" y="205.1">LED</text>
<text x="266.5" y="215.3">330</text>
<text x="266.8" y="212.7">R5</text>
<text x="277.3" y="215.3">LED</text>
<text x="278" y="212.7">D4</text>
<text x="76.2" y="221.6">SW_SPDT</text>
<text x="76.3" y="219.1">SW1</text>
<text x="250" y="219.1">GND</text>
<text x="380.5" y="220.3">SW_SPDT</text>
<text x="382.9" y="217.8">SW3</text>
<text x="394.6" y="216.5">R11</text>
<text x="394.6" y="219.1">10K</text>
<text x="266.5" y="225.4">330</text>
<text x="266.8" y="222.9">R6</text>
<text x="277.3" y="225.4">LED</text>
<text x="278" y="222.9">D5</text>
<text x="397.6" y="228">GND</text>
<text x="250" y="229.2">GND</text>
<text x="266.8" y="233">R2</text>
<text x="278" y="233">D1</text>
<text x="79.5" y="236.9">SW_SPDT</text>
<text x="81.9" y="234.3">SW2</text>
<text x="96.7" y="235.6">R1</text>
<text x="96.7" y="238.1">1K</text>
<text x="250" y="239.4">GND</text>
<text x="266.5" y="235.6">330</text>
<text x="277.3" y="235.6">LED</text>
<text x="117" y="240.7">Q1</text>
<text x="117.3" y="243.2">BC817</text>
<text x="266.5" y="245.7">330</text>
<text x="266.8" y="243.2">R3</text>
<text x="277.3" y="245.7">LED</text>
<text x="278" y="243.2">D2</text>
<text x="106" y="247.6" transform="rotate(-90 106 247.6)">GND</text>
<text x="131.4" y="247.6" transform="rotate(-90 131.4 247.6)">GND</text>
<text x="250" y="249.6">GND</text>
<text x="266.5" y="255.9">330</text>
<text x="266.8" y="253.4">R8</text>
<text x="277.3" y="255.9">LED</text>
<text x="278" y="253.4">D6</text>
<text x="110.7" y="258.4">J1</text>
<text x="111.1" y="261">Conn_01x02</text>
<text x="133.5" y="258.4">J2</text>
<text x="134" y="261">Conn_01x02</text>
<text x="250" y="259.7">GND</text>
</g>
<g font-size="1.8" fill="#a90000">
<text x="351.3" y="40.9">2</text>
<text x="358.9" y="38.4">1</text>
<text x="383" y="36.6">2</text>
<text x="395.7" y="36.6">3</text>
<text x="358.9" y="43.4">3</text>
<text x="389.6" y="43.7" transform="rotate(-90 389.6 43.7)">1</text>
<text x="338.8" y="55.7" transform="rotate(-90 338.8 55.7)">2</text>
<text x="341.4" y="55.7" transform="rotate(-90 341.4 55.7)">1</text>
<text x="188.7" y="102.6">3</text>
<text x="272.1" y="102.6">36</text>
<text x="272.1" y="105.2">37</text>
<text x="338" y="105.2">1</text>
<text x="338" y="107.7">2</text>
<text x="188.2" y="110.2">27</text>
<text x="188.2" y="112.8">39</text>
<text x="272.1" y="112.8">24</text>
<text x="338" y="110.2">3</text>
<text x="188.2" y="117.9">15</text>
<text x="188.2" y="115.3">38</text>
<text x="272.1" y="115.3">25</text>
<text x="272.1" y="117.9">28</text>
<text x="188.7" y="120.4">4</text>
<text x="188.7" y="122.9">5</text>
<text x="188.7" y="125.5">6</text>
<text x="272.1" y="120.4">29</text>
<text x="272.1" y="122.9">30</text>
<text x="272.1" y="125.5">31</text>
<text x="188.2" y="130.6">12</text>
<text x="188.7" y="128">7</text>
<text x="188.2" y="133.1">17</text>
<text x="188.2" y="135.6">18</text>
<text x="272.1" y="133.1">32</text>
<text x="272.1" y="135.6">33</text>
<text x="188.2" y="138.2">19</text>
<text x="188.2" y="140.7">20</text>
<text x="188.2" y="143.3">21</text>
<text x="272.1" y="138.2">34</text>
<text x="272.1" y="140.7">35</text>
<text x="188.2" y="145.8">22</text>
<text x="188.7" y="148.3">8</text>
<text x="272.1" y="148.3">26</text>
<text x="144.3" y="156">1</text>
<text x="188.2" y="153.4">10</text>
<text x="188.2" y="156">11</text>
<text x="188.7" y="150.9">9</text>
<text x="272.1" y="150.9">16</text>
<text x="144.3" y="161">3</text>
<text x="188.2" y="158.5">13</text>
<text x="188.2" y="161">14</text>
<text x="144.3" y="163.6">2</text>
<text x="188.2" y="163.6">23</text>
<text x="135.6" y="170.7" transform="rotate(-90 135.6 170.7)">5</text>
<text x="138.2" y="170.7" transform="rotate(-90 138.2 170.7)">4</text>
<text x="188.7" y="171.2">2</text>
<text x="272.6" y="171.2">1</text>
<text x="385" y="178.8">1</text>
<text x="393.8" y="178.8">6</text>
<text x="385" y="181.4">2</text>
<text x="385" y="183.9">3</text>
<text x="393.8" y="183.9">4</text>
<text x="393.8" y="181.4">5</text>
<text x="385" y="195.3">1</text>
<text x="385" y="197.9">2</text>
<text x="393.8" y="197.9">5</text>
<text x="393.8" y="195.3">6</text>
<text x="71.4" y="203.7" transform="rotate(-90 71.4 203.7)">3</text>
<text x="385" y="200.4">3</text>
<text x="393.8" y="200.4">4</text>
<text x="64.6" y="208.5">1</text>
<text x="71.4" y="211.3" transform="rotate(-90 71.4 211.3)">2</text>
<text x="71.4" y="216.4" transform="rotate(-90 71.4 216.4)">1</text>
<text x="76.5" y="216.4" transform="rotate(-90 76.5 216.4)">3</text>
<text x="73.9" y="224" transform="rotate(-90 73.9 224)">2</text>
<text x="380.5" y="226.3">2</text>
<text x="388.1" y="223.8">1</text>
<text x="388.1" y="228.9">3</text>
<text x="115.8" y="238" transform="rotate(-90 115.8 238)">3</text>
<text x="79.5" y="245.4">1</text>
<text x="79.5" y="240.3">3</text>
<text x="87.1" y="242.8">2</text>
<text x="109" y="242.8">1</text>
<text x="115.8" y="245.6" transform="rotate(-90 115.8 245.6)">2</text>
<text x="105.2" y="256.4" transform="rotate(-90 105.2 256.4)">2</text>
<text x="107.7" y="256.4" transform="rotate(-90 107.7 256.4)">1</text>
<text x="128" y="256.4" transform="rotate(-90 128 256.4)">2</text>
<text x="130.6" y="256.4" transform="rotate(-90 130.6 256.4)">1</text>
</g>
</svg>
